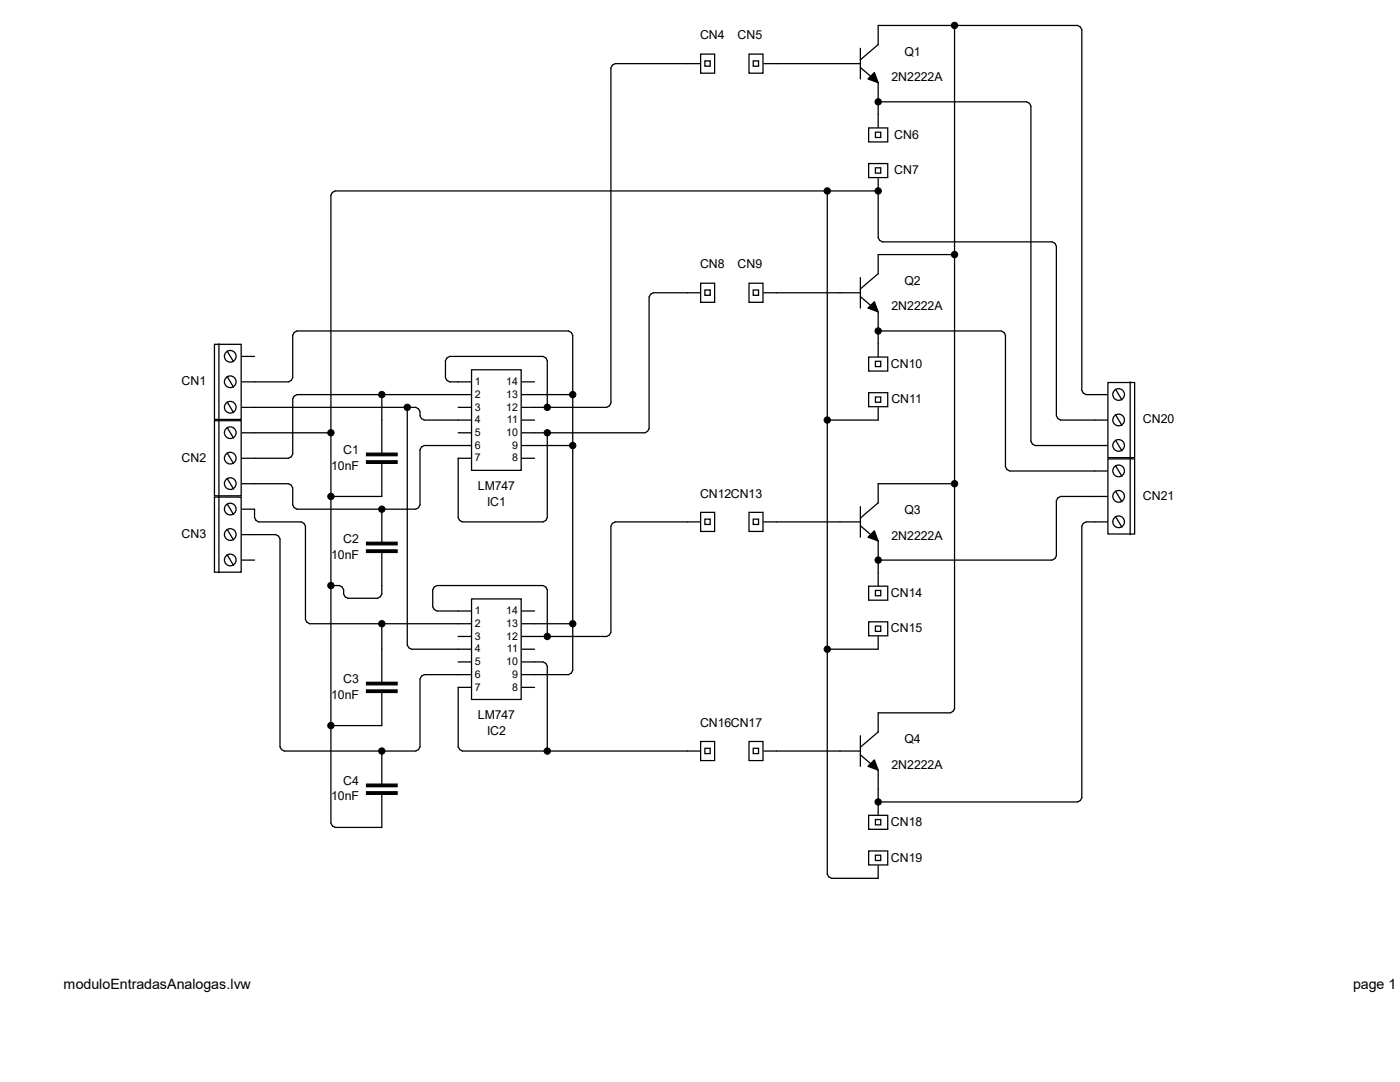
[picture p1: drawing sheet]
<svg xmlns="http://www.w3.org/2000/svg" width="279mm" height="216mm" viewBox="0 0 279 216" stroke-linecap="round" stroke-linejoin="round" font-family="sans-serif">
<g fill="none" stroke="#000" stroke-width=".25">
<path d="M91.4 76.2h2.6M91.4 78.7h2.6M104.2 76.2h2.5M104.2 78.7h2.5M91.4 81.3h2.6M91.4 83.8h2.6M91.4 86.4h2.6M91.4 88.9h2.6M91.4 91.4h2.6M104.2 81.3h2.5M104.2 83.8h2.5M104.2 86.4h2.5"/>
<path d="M104.2 88.9h2.5M104.2 91.4h2.5"/>
</g>
<path d="M94.1 73.8h9.9v20.1h-9.9z" fill-rule="evenodd" fill="#fff" stroke="#000" stroke-width=".25"/>
<path d="M48.3 76.2h2.5M48.3 71.1h2.5M48.3 81.3h2.5" fill="none" stroke="#000" stroke-width=".25"/>
<path d="M42.8 68.7h5.3v15h-5.3z" fill-rule="evenodd" fill="#fff" stroke="#000" stroke-width=".25"/>
<path d="M43.7 68.6v15.2" fill="none" stroke="#000" stroke-width=".25"/>
<circle cx="46" cy="81.3" r="1.16" fill="#fff" stroke="#000" stroke-width=".25"/>
<path d="M45.3 80.2l1.3 2.1" fill="none" stroke="#000" stroke-width=".25"/>
<circle cx="46" cy="76.2" r="1.16" fill="#fff" stroke="#000" stroke-width=".25"/>
<path d="M45.3 75.1l1.3 2.2" fill="none" stroke="#000" stroke-width=".25"/>
<circle cx="46" cy="71.1" r="1.16" fill="#fff" stroke="#000" stroke-width=".25"/>
<path d="M45.3 70.1l1.3 2.1M48.3 96.5h2.5M48.3 91.4h2.5M48.3 86.4h2.5" fill="none" stroke="#000" stroke-width=".25"/>
<path d="M42.8 83.9h5.3v15h-5.3z" fill-rule="evenodd" fill="#fff" stroke="#000" stroke-width=".25"/>
<path d="M43.7 83.8v15.3" fill="none" stroke="#000" stroke-width=".25"/>
<circle cx="46" cy="96.5" r="1.16" fill="#fff" stroke="#000" stroke-width=".25"/>
<path d="M45.3 95.5l1.3 2.1" fill="none" stroke="#000" stroke-width=".25"/>
<circle cx="46" cy="91.4" r="1.16" fill="#fff" stroke="#000" stroke-width=".25"/>
<path d="M45.3 90.4l1.3 2.1" fill="none" stroke="#000" stroke-width=".25"/>
<circle cx="46" cy="86.3" r="1.16" fill="#fff" stroke="#000" stroke-width=".25"/>
<path d="M45.3 85.3l1.3 2.1M48.3 111.8h2.5M48.3 106.7h2.5M48.3 101.6h2.5" fill="none" stroke="#000" stroke-width=".25"/>
<path d="M42.8 99.2h5.3v15h-5.3z" fill-rule="evenodd" fill="#fff" stroke="#000" stroke-width=".25"/>
<path d="M43.7 99.1v15.2" fill="none" stroke="#000" stroke-width=".25"/>
<circle cx="46" cy="111.7" r="1.16" fill="#fff" stroke="#000" stroke-width=".25"/>
<path d="M45.3 110.7l1.3 2.1" fill="none" stroke="#000" stroke-width=".25"/>
<circle cx="46" cy="106.7" r="1.16" fill="#fff" stroke="#000" stroke-width=".25"/>
<path d="M45.3 105.6l1.3 2.1" fill="none" stroke="#000" stroke-width=".25"/>
<circle cx="46" cy="101.6" r="1.16" fill="#fff" stroke="#000" stroke-width=".25"/>
<path d="M137.2 12.7h2.5M45.3 100.5l1.3 2.2M76.2 101.6v6.6M76.2 110.3v6.5" fill="none" stroke="#000" stroke-width=".25"/>
<g fill="#000" stroke="#000" stroke-width=".25">
<path d="M73.2 108.2h6v.5h-6z" fill-rule="evenodd"/>
<path d="M73.2 109.7h6v.5h-6z" fill-rule="evenodd"/>
</g>
<g fill="#fff" stroke="#000" stroke-width=".25">
<path d="M139.8 10.8h2.8v3.8h-2.8z" fill-rule="evenodd"/>
<path d="M140.7 12.1h1v1.1h-1z" fill-rule="evenodd"/>
</g>
<path d="M152.4 12.7h2.5" fill="none" stroke="#000" stroke-width=".25"/>
<g fill="#fff" stroke="#000" stroke-width=".25">
<path d="M149.5 10.8h2.8v3.8h-2.8z" fill-rule="evenodd"/>
<path d="M150.3 12.1h1.1v1.1h-1.1z" fill-rule="evenodd"/>
</g>
<g fill="#000" stroke="#000" stroke-width=".25">
<path d="M173.2 15.7l1.3-1.2 .8 2z"/>
<path d="M171.7 9.7v6z" fill-rule="evenodd"/>
</g>
<path d="M167.6 12.7h4.1M171.7 13.5l3.6 3M175.3 8.9l-3.6 3M175.3 5.1v3.8M175.3 16.6v3.7M175.3 22.9v2.5" fill="none" stroke="#000" stroke-width=".25"/>
<g fill="#fff" stroke="#000" stroke-width=".25">
<path d="M173.4 25.5h3.8v2.8h-3.8z" fill-rule="evenodd"/>
<path d="M174.7 26.4h1.1v1h-1.1z" fill-rule="evenodd"/>
</g>
<path d="M175.3 35.6v2.5" fill="none" stroke="#000" stroke-width=".25"/>
<g fill="#fff" stroke="#000" stroke-width=".25">
<path d="M173.4 32.6h3.8v2.8h-3.8z" fill-rule="evenodd"/>
<path d="M174.7 33.5h1.1v1h-1.1z" fill-rule="evenodd"/>
</g>
<path d="M137.2 58.4h2.5" fill="none" stroke="#000" stroke-width=".25"/>
<g fill="#fff" stroke="#000" stroke-width=".25">
<path d="M139.8 56.5h2.8v3.8h-2.8z" fill-rule="evenodd"/>
<path d="M140.7 57.9h1v1h-1z" fill-rule="evenodd"/>
</g>
<path d="M152.4 58.4h2.5" fill="none" stroke="#000" stroke-width=".25"/>
<g fill="#fff" stroke="#000" stroke-width=".25">
<path d="M149.5 56.5h2.8v3.8h-2.8z" fill-rule="evenodd"/>
<path d="M150.3 57.9h1.1v1h-1.1z" fill-rule="evenodd"/>
</g>
<g fill="#000" stroke="#000" stroke-width=".25">
<path d="M173.2 61.5l1.3-1.3 .8 2z"/>
<path d="M171.7 55.4v6.1z" fill-rule="evenodd"/>
</g>
<path d="M167.6 58.4h4.1M171.7 59.2l3.6 3M175.3 50.8v3.8l-3.6 3.1M175.3 62.3v3.7M175.3 68.6v2.6" fill="none" stroke="#000" stroke-width=".25"/>
<g fill="#fff" stroke="#000" stroke-width=".25">
<path d="M173.4 71.2h3.8v2.8h-3.8z" fill-rule="evenodd"/>
<path d="M174.7 72.1h1.1v1.1h-1.1z" fill-rule="evenodd"/>
</g>
<path d="M175.3 81.3v2.5" fill="none" stroke="#000" stroke-width=".25"/>
<g fill="#fff" stroke="#000" stroke-width=".25">
<path d="M173.4 78.4h3.8v2.8h-3.8z" fill-rule="evenodd"/>
<path d="M174.7 79.2h1.1v1.1h-1.1z" fill-rule="evenodd"/>
</g>
<path d="M137.2 104.1h2.5" fill="none" stroke="#000" stroke-width=".25"/>
<g fill="#fff" stroke="#000" stroke-width=".25">
<path d="M139.8 102.2h2.8v3.8h-2.8z" fill-rule="evenodd"/>
<path d="M140.7 103.6h1v1h-1z" fill-rule="evenodd"/>
</g>
<path d="M152.4 104.1h2.5" fill="none" stroke="#000" stroke-width=".25"/>
<g fill="#fff" stroke="#000" stroke-width=".25">
<path d="M149.5 102.2h2.8v3.8h-2.8z" fill-rule="evenodd"/>
<path d="M150.3 103.6h1.1v1h-1.1z" fill-rule="evenodd"/>
</g>
<g fill="#000" stroke="#000" stroke-width=".25">
<path d="M173.2 107.2l1.3-1.3 .8 2z"/>
<path d="M171.7 101.1v6.1z" fill-rule="evenodd"/>
</g>
<path d="M175.3 96.5v3.9M167.6 104.1h4.1M171.7 104.9l3.6 3v3.9M175.3 100.3l-3.6 3.1M175.3 114.3v2.6" fill="none" stroke="#000" stroke-width=".25"/>
<g fill="#fff" stroke="#000" stroke-width=".25">
<path d="M173.4 117h3.8v2.8h-3.8z" fill-rule="evenodd"/>
<path d="M174.7 117.8h1.1v1.1h-1.1z" fill-rule="evenodd"/>
</g>
<path d="M175.3 127v2.5" fill="none" stroke="#000" stroke-width=".25"/>
<g fill="#fff" stroke="#000" stroke-width=".25">
<path d="M173.4 124.1h3.8v2.8h-3.8z" fill-rule="evenodd"/>
<path d="M174.7 124.9h1.1v1.1h-1.1z" fill-rule="evenodd"/>
</g>
<path d="M137.2 149.9h2.5" fill="none" stroke="#000" stroke-width=".25"/>
<g fill="#fff" stroke="#000" stroke-width=".25">
<path d="M139.8 148h2.8v3.8h-2.8z" fill-rule="evenodd"/>
<path d="M140.7 149.3h1v1.1h-1z" fill-rule="evenodd"/>
</g>
<path d="M152.4 149.9h2.5" fill="none" stroke="#000" stroke-width=".25"/>
<g fill="#fff" stroke="#000" stroke-width=".25">
<path d="M149.5 148h2.8v3.8h-2.8z" fill-rule="evenodd"/>
<path d="M150.3 149.3h1.1v1.1h-1.1z" fill-rule="evenodd"/>
</g>
<g fill="#000" stroke="#000" stroke-width=".25">
<path d="M173.2 152.9l1.3-1.3 .8 2.1z"/>
<path d="M171.7 146.8v6.1z" fill-rule="evenodd"/>
</g>
<path d="M167.6 149.9h4.1M171.7 150.6l3.6 3.1M175.3 146l-3.6 3.1M175.3 142.2v3.9M175.3 153.7v3.8M175.3 160v2.6" fill="none" stroke="#000" stroke-width=".25"/>
<g fill="#fff" stroke="#000" stroke-width=".25">
<path d="M173.4 162.7h3.8v2.8h-3.8z" fill-rule="evenodd"/>
<path d="M174.7 163.5h1.1v1.1h-1.1z" fill-rule="evenodd"/>
</g>
<path d="M175.3 172.8v2.5" fill="none" stroke="#000" stroke-width=".25"/>
<g fill="#fff" stroke="#000" stroke-width=".25">
<path d="M173.4 169.8h3.8v2.8h-3.8z" fill-rule="evenodd"/>
<path d="M174.7 170.6h1.1v1.1h-1.1z" fill-rule="evenodd"/>
</g>
<path d="M218.4 78.7h2.6M218.4 83.8h2.6M218.4 88.9h2.6" fill="none" stroke="#000" stroke-width=".25"/>
<path d="M221.1 76.3h5.3v15h-5.3z" fill-rule="evenodd" fill="#fff" stroke="#000" stroke-width=".25"/>
<path d="M225.6 76.2v15.2" fill="none" stroke="#000" stroke-width=".25"/>
<circle cx="223.2" cy="78.7" r="1.16" fill="#fff" stroke="#000" stroke-width=".25"/>
<path d="M222.6 77.7l1.3 2.1" fill="none" stroke="#000" stroke-width=".25"/>
<circle cx="223.2" cy="83.8" r="1.16" fill="#fff" stroke="#000" stroke-width=".25"/>
<path d="M222.6 82.8l1.3 2.1" fill="none" stroke="#000" stroke-width=".25"/>
<circle cx="223.2" cy="88.9" r="1.16" fill="#fff" stroke="#000" stroke-width=".25"/>
<path d="M218.4 94h2.6M218.4 99.1h2.6M222.6 87.8l1.3 2.2M218.4 104.1h2.6" fill="none" stroke="#000" stroke-width=".25"/>
<path d="M221.1 91.6h5.3v15h-5.3z" fill-rule="evenodd" fill="#fff" stroke="#000" stroke-width=".25"/>
<path d="M225.6 91.4v15.3" fill="none" stroke="#000" stroke-width=".25"/>
<circle cx="223.2" cy="94" r="1.16" fill="#fff" stroke="#000" stroke-width=".25"/>
<path d="M222.6 92.9l1.3 2.1" fill="none" stroke="#000" stroke-width=".25"/>
<circle cx="223.2" cy="99" r="1.16" fill="#fff" stroke="#000" stroke-width=".25"/>
<path d="M222.6 98l1.3 2.1" fill="none" stroke="#000" stroke-width=".25"/>
<circle cx="223.2" cy="104.1" r="1.16" fill="#fff" stroke="#000" stroke-width=".25"/>
<g fill="none" stroke="#000" stroke-width=".25">
<path d="M222.6 103.1l1.3 2.1M91.4 121.9h2.6M91.4 124.5h2.6M91.4 127h2.6M91.4 129.5h2.6M91.4 132.1h2.6M91.4 134.6h2.6M91.4 137.2h2.6M104.2 121.9h2.5M104.2 124.5h2.5M104.2 127h2.5M104.2 129.5h2.5"/>
<path d="M104.2 132.1h2.5M104.2 134.6h2.5M104.2 137.2h2.5"/>
</g>
<path d="M94.1 119.5h9.9v20.1h-9.9z" fill-rule="evenodd" fill="#fff" stroke="#000" stroke-width=".25"/>
<g fill="#000" stroke="#000" stroke-width=".25">
<path d="M73.2 90.4h6v.5h-6z" fill-rule="evenodd"/>
<path d="M73.2 91.9h6v.6h-6z" fill-rule="evenodd"/>
<path d="M73.2 136.1h6v.6h-6z" fill-rule="evenodd"/>
<path d="M73.2 137.7h6v.5h-6z" fill-rule="evenodd"/>
<path d="M73.2 156.5h6v.5h-6z" fill-rule="evenodd"/>
<path d="M73.2 158h6v.5h-6z" fill-rule="evenodd"/>
</g>
<g fill="none" stroke="#000" stroke-width=".25">
<path d="M137.2 12.7h-14.4l-.6 .3-.3 .5v66.9l-.3 .6-.5 .3h-14.4M154.9 12.7h12.7M175.3 5.1h39.8l.5 .3 .3 .5v72l.3 .5 .5 .3h1.7M190.5 5.1v136.3l-.3 .5-.5 .3h-14.4M165.1 38.1v136.3l.3 .6 .5 .3h9.4M175.3 22.9v-2.6h29.6l.5 .3 .3 .6v66.9l.3 .5 .6 .3h11.8M137.2 58.4h-6.8l-.6 .3-.3 .6v26.2l-.3 .6-.5 .3h-22M154.9 58.4h12.7M175.3 50.8h15.2M50.8 76.2h6.8l.5-.3 .3-.5v-8.5l.3-.6 .6-.3h54.2l.5 .3 .3 .6v66.9l-.3 .5-.5 .3h-6.8M76.2 78.7v11.8M91.4 76.2h-1.7l-.5-.3-.3-.5v-3.4l.3-.6 .5-.3h18.7l.5 .3 .3 .6v9.3"/>
<path d="M91.4 78.7h-32.1l-.6 .3-.3 .6v11l-.3 .5-.5 .3h-6.8M106.7 78.7h7.6M175.3 68.6v-2.6h24.5l.6 .3 .3 .6v26.2l.3 .6 .5 .3h16.9M50.8 81.3h32.2l.5 .3 .3 .5v.9l.3 .5 .6 .3h6.7M50.8 86.4h15.2M76.2 92.5v6.6h-10.2M81.3 81.3v47.4l.3 .5 .5 .3h9.3M91.4 88.9h-6.7l-.6 .3-.3 .5v11.1l-.3 .5-.5 .3h-23.7l-.6-.3-.3-.5v-3.4l-.3-.6-.5-.3h-6.8M106.7 88.9h7.6M109.2 86.4v16.9l-.3 .5-.5 .3h-16.1l-.6-.3-.3-.5v-11.9M165.1 83.8h10.2M175.3 96.5h15.2"/>
<path d="M218.4 83.8h-6.7l-.6-.3-.3-.5v-33.9l-.3-.5-.5-.3h-33.9l-.5-.3-.3-.6v-9.3h-108.4l-.6 .3-.3 .5v125.4l.3 .5 .6 .3h9.3v-6.6M218.4 99.1h-6.7l-.6 .3-.3 .5v11l-.3 .6-.5 .3h-34.7v2.5M50.8 106.7h4.2l.6 .3 .3 .5v41.5l.3 .6 .5 .3h26.3l.5-.3 .3-.6v-13.5l.3-.6 .6-.3h6.7M50.8 101.6v1.7l.3 .5 .5 .3h8.5l.6 .3 .3 .6v18.6l.3 .6 .5 .3h29.6M66 116.8h1.7l.6 .3 .3 .6v.8l.3 .6 .5 .3h6l.5-.3 .3-.6v-1.7M137.2 104.1h-14.4l-.6 .3-.3 .6v21.2l-.3 .5-.5 .3h-14.4M154.9 104.1h12.7M218.4 104.1h-1.7l-.5 .3-.3 .6v54.2l-.3 .5-.5 .3h-39.8v-2.5M76.2 124.5v11.7M76.2 138.2v6.6h-10.2M91.4 121.9h-4.2l-.5-.3-.3-.5v-3.4l.3-.6 .5-.3h21.2l.5 .3 .3 .6v9.3M91.4 137.2v11.8l.3 .6 .6 .3h44.9"/>
<path d="M106.7 132.1h1.7l.5 .3 .3 .5v17M106.7 124.5h7.6M165.1 129.5h10.2M76.2 149.9v6.6M154.9 149.9h12.7"/>
</g>
<g fill="#000" stroke="#000" stroke-width=".2">
<circle cx="190.5" cy="5.1" r=".64"/>
<circle cx="165.1" cy="38.1" r=".64"/>
<circle cx="175.3" cy="20.3" r=".64"/>
<circle cx="175.3" cy="38.1" r=".64"/>
<circle cx="190.5" cy="50.8" r=".64"/>
<circle cx="76.2" cy="78.7" r=".64"/>
<circle cx="114.3" cy="78.7" r=".64"/>
<circle cx="175.3" cy="66" r=".64"/>
<circle cx="66" cy="99.1" r=".64"/>
<circle cx="66" cy="86.4" r=".64"/>
<circle cx="81.3" cy="81.3" r=".64"/>
<circle cx="109.2" cy="86.4" r=".64"/>
<circle cx="109.2" cy="81.3" r=".64"/>
<circle cx="114.3" cy="88.9" r=".64"/>
<circle cx="165.1" cy="83.8" r=".64"/>
<circle cx="190.5" cy="96.5" r=".64"/>
<circle cx="66" cy="116.8" r=".64"/>
<circle cx="76.2" cy="101.6" r=".64"/>
<circle cx="175.3" cy="111.8" r=".64"/>
<circle cx="76.2" cy="124.5" r=".64"/>
<circle cx="109.2" cy="127" r=".64"/>
<circle cx="114.3" cy="124.5" r=".64"/>
<circle cx="165.1" cy="129.5" r=".64"/>
<circle cx="66" cy="144.8" r=".64"/>
<circle cx="76.2" cy="149.9" r=".64"/>
<circle cx="109.2" cy="149.9" r=".64"/>
<circle cx="175.3" cy="160" r=".64"/>
</g>
<g font-size="2.8">
<text x="12.7" y="197.4">moduloEntradasAnalogas.lvw</text>
<text x="270" y="197.4">page 1 o</text>
</g>
<g font-size="2.5">
<text x="139.7" y="7.8">CN4</text>
<text x="147.2" y="7.8">CN5</text>
<text x="180.5" y="11.1">Q1</text>
<text x="177.9" y="16.2">2N2222A</text>
<text x="178.5" y="27.6">CN6</text>
<text x="178.5" y="34.8">CN7</text>
<text x="139.7" y="53.6">CN8</text>
<text x="147.2" y="53.6">CN9</text>
<text x="180.5" y="56.9">Q2</text>
<text x="177.9" y="61.9">2N2222A</text>
<text x="36.2" y="76.9">CN1</text>
<text x="177.8" y="73.4">CN10</text>
<text x="177.9" y="80.5">CN11</text>
<text x="228.1" y="84.5">CN20</text>
<text x="36.2" y="92.1">CN2</text>
<text x="66.1" y="93.7">10nF</text>
<text x="68.5" y="90.5">C1</text>
<text x="95.4" y="97.7">LM747</text>
<text x="97.2" y="100.9">IC1</text>
<text x="139.7" y="99.3">CN12CN13</text>
<text x="228.1" y="99.7">CN21</text>
<text x="36.2" y="107.4">CN3</text>
<text x="177.9" y="107.7">2N2222A</text>
<text x="180.5" y="102.6">Q3</text>
<text x="66.1" y="111.5">10nF</text>
<text x="68.5" y="108.3">C2</text>
<text x="177.8" y="119.1">CN14</text>
<text x="177.8" y="126.2">CN15</text>
<text x="68.5" y="136.2">C3</text>
<text x="66.1" y="139.4">10nF</text>
<text x="95.4" y="143.5">LM747</text>
<text x="97.2" y="146.6">IC2</text>
<text x="139.7" y="145">CN16CN17</text>
<text x="180.5" y="148.3">Q4</text>
<text x="177.9" y="153.4">2N2222A</text>
<text x="66.1" y="159.7">10nF</text>
<text x="68.5" y="156.5">C4</text>
<text x="177.8" y="164.8">CN18</text>
<text x="177.8" y="171.9">CN19</text>
</g>
<g font-size="2.1">
<text x="94.7" y="76.8">1</text>
<text x="101" y="76.8">14</text>
<text x="94.7" y="79.4">2</text>
<text x="94.7" y="81.9">3</text>
<text x="101" y="81.9">12</text>
<text x="101" y="79.4">13</text>
<text x="94.7" y="84.5">4</text>
<text x="94.7" y="87">5</text>
<text x="94.7" y="89.5">6</text>
<text x="101" y="87">10</text>
<text x="101.2" y="84.5">11</text>
<text x="102.2" y="89.5">9</text>
<text x="94.7" y="92.1">7</text>
<text x="102.2" y="92.1">8</text>
<text x="94.7" y="122.6">1</text>
<text x="94.7" y="125.1">2</text>
<text x="101" y="125.1">13</text>
<text x="101" y="122.6">14</text>
<text x="94.7" y="127.6">3</text>
<text x="94.7" y="130.2">4</text>
<text x="101" y="127.6">12</text>
<text x="101.2" y="130.2">11</text>
<text x="94.7" y="132.7">5</text>
<text x="94.7" y="135.3">6</text>
<text x="94.7" y="137.8">7</text>
<text x="101" y="132.7">10</text>
<text x="102.2" y="137.8">8</text>
<text x="102.2" y="135.3">9</text>
</g>
</svg>
